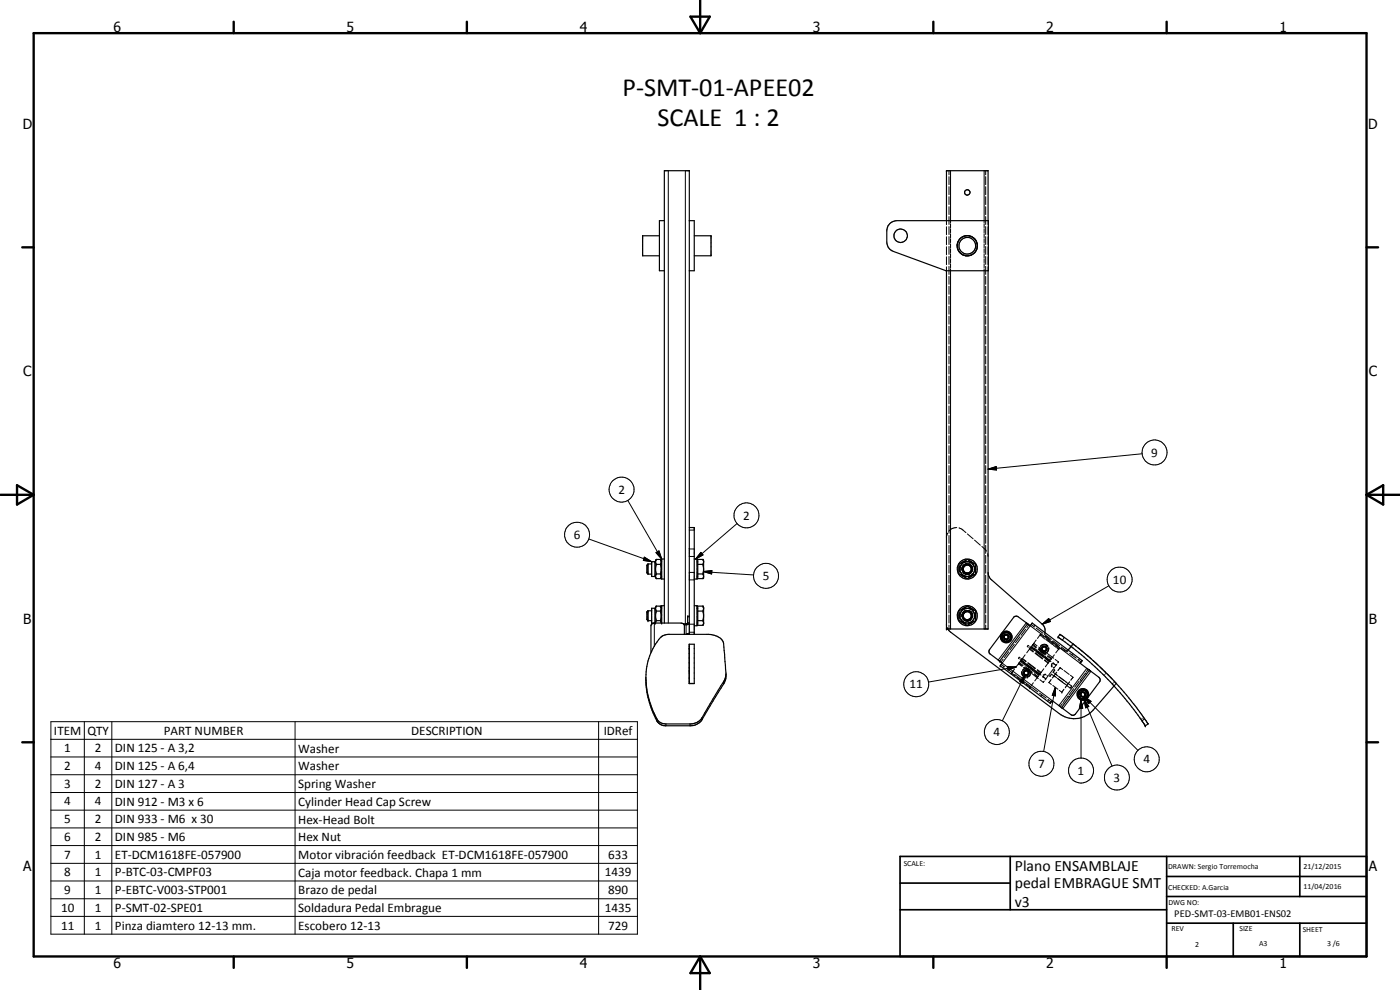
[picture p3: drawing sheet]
<svg xmlns="http://www.w3.org/2000/svg" width="420mm" height="297mm" viewBox="0 0 420 297" stroke-linecap="round" stroke-linejoin="round" font-family="sans-serif">
<g fill="none" stroke="#000" stroke-width=".35">
<path d="M197.9 70.7h-5v6.1h5M199.4 66.2h-1.5v15h1.5M206.9 66.2h1.5v15h-1.5M208.4 70.7h5v6.1h-5M267 67.1l1-.6 1.1-.3h27.5v15h-12.7l-15.8-5.8a3 3 0 0 1-2-2.8l.1-3.8 .3-1.1zM284 66.2v-15h12.5v15M287.3 72.9v1.3a2.46 2.46 0 0 0 1 1.8M287.4 72.9v1.7l.6 1.1M288.2 76l.8 .5M288.6 76.2l1.2 .5M289.3 76.6l.9 .2M289.8 70.7l-1.6 .8-.9 1.4"/>
<path d="M290.1 70.7l.9 .1 1.1 .6M292.1 71.4l1 1.3M292.2 71.3a3.1 3.1 0 0 0-4.8 1.6M292.2 71.3l.9 1.4M293.1 72.7l.2 .8M293.3 73.5a2.96 2.96 0 0 1-3.1 3.3M293.3 73.9a2.99 2.99 0 0 1-2.7 2.9M284 81.2v107.5h12.5v-107.5M206.9 158.3h1.5v32M194.5 169.2v3.1M194.5 169.2l-.3 .3v2.4l.3 .4M194.5 172.3h1.1"/>
<path d="M194.5 169.2h1.1M196.6 168.5h-1v4.5h1M196.6 168.5v4.5M196.6 173l.3 .6M197 169.3h1.2M197 172.2h1.2M197 167.9h1.2M197 173.6h1.2M197 172.2l-.2 .6 .2 .8M197 167.9l-.2 .5 .2 .9M197 169.3l-.2 1.1 .2 1.8M197 167.9l-.4 .6"/>
<path d="M198.2 172.2l.2 .6-.2 .8M198.2 167.9l.2 .5-.2 .9M198.2 169.3l.2 1.1-.2 1.8M198.2 167.9l.4 .6M198.6 173l-.4 .6M199.4 167.7h-.8v6h.8M208.4 167.7h.8v6h-.8M209.2 172.9h.2M209.2 168.6h.2M209.4 169.3h1.6M209.4 172.2h1.6M211 167.9l.1 .3"/>
<path d="M211 167.9v.2M211 169.3l.1 1.1M211 172.2l.1 .6M211 167.9h-1.6v5.7h1.6M211.1 168.2v.2M211.1 173.3l-.1 .3M211.1 168.2v5M211.1 173.1v.2M211.1 168.8l-.1 .5M211.1 171.1l-.1 1.1M211.1 173.2l-.1 .4M287.8 169.2l2.6-1.3 1.2 .7 1.2 .7v2.9l-2.6 1.4-1.5-.9-.9-.6z"/>
<path d="M296.5 171.7l.2 .9 .6 1.1 15.5 13.6a2.55 2.55 0 0 1 .8 2.5M194.5 183.3v2.9M194.5 183.3l-.3 .3v2.3l.3 .3M194.5 186.2h1.1M194.5 183.3h1.1M196.4 186.9l-.7 .2-.3 .6v8.1M196.6 182.5h-1v4.4h8.8l.9 .6M196.6 182.5v4.4M196.9 181.9h1.3M196.9 181.9l-.3 .6M197 183.3h1.2M197 186.2h1.2"/>
<path d="M197 181.9l-.2 .5 .2 .9M197 183.3l-.2 1.1 .2 1.8M197 186.2l-.2 .7M198.2 183.3l.2 1.1-.2 1.8M198.2 181.9l.2 .5-.2 .9M198.2 186.2l.2 .7M198.2 181.9l.4 .6M199.4 186.9v-135.7h7.5v139.1M199.4 181.7h-.8v5.2M205.3 187.5l.1 2.8M205.9 190.3l.3-.1 .6 .1M206.8 193.3h1.6v11.8h-1.6z"/>
<path d="M206.8 194.1h.1M206.8 194.6l.1 .1M206.9 184.9h-.5l-.1 2.1-1.2 .2M206.9 186.9l-.6 .5-1 .1M208.4 181.7h.8v6h-.8M209.2 186.9h.2M209.2 182.5h.2M209.4 183.3h1.6M209.4 186.2h1.6M211 181.9h-1.6v5.7h1.6l.1-.4M211 181.9l.1 .3M211 183.3l.1 1.1"/>
<path d="M211 186.2l.1 .5M211.1 182.2v.2M211.1 182.2v5M211.1 187.1v.1M211.1 182.8l-.1 .5M211.1 185.1l-.1 1.1M211.1 187.2l-.1 .4M284.4 188.7l.9 1 32.6 24.4a7.5 7.5 0 0 0 10.2-1l6.2-7.3M287.8 183.3l1.9-1.1a1.39 1.39 0 0 1 1.9 .4l1.2 .7v2.9l-2.6 1.4-2.4-1.5zM300 198.4l.8 .6-.6 .8 15 11.2M300.4 190.9h.2M300.5 190.8h.1"/>
<path d="M300.5 190.8l-.1 .1M300.5 190.8a1.55 1.55 0 0 1 2.6-.7 1.55 1.55 0 0 1-.7 2.6 1.55 1.55 0 0 1-2-1.8M301.7 190.5h.6l.4 .6-.4 .7-.7-.1-.3-.6zM308.4 187.2l-3-2.2-1.1 .1-7.3 9.8-.2 .6 .2 .6 3 2.3M308.4 187.2l-8.4 11.2M309.8 186.9l15 11.3M309.8 187l-.6 .7-.8-.5M309.8 186.9v.1M318.1 190.3l.5 .4a101.7 101.7 0 0 1 15.6 13.4l6.4 7.5 4 5.6-.9 .6-.9-1.3a100.3 100.3 0 0 0-15.8-18l-4.9-4-4.5-3.3zM321.5 194l-1 1M324.8 198.2l-.6 .8 5.6 4.2 .3 .6v.6l-7.7 10.1h-.8l-3-2.2M324.8 198.2h.1"/>
<path d="M206.8 201.2l.1 .1M206.9 205.1h1.5M217.9 202.3l-.5 1.9-6.7 11.1a4.1 4.1 0 0 1-3.3 1.9h-7.6a3.6 3.6 0 0 1-3.4-3.1l-.4-.6a23.3 23.3 0 0 1-.7-17.5 11.6 11.6 0 0 1 3.5-5.2l1.8-.5h12a4.5 4.5 0 0 1 4.6 2.8l.3 4.3a18.1 18.1 0 0 1 .1 6.9l-7 11.7-.7 .8-1.3 .8-.8 .1-8.2 .1a3.2 3.2 0 0 1-2.3-1.3l-.1-.1a27.1 27.1 0 0 1-3.4-13.1M315.2 211h.1M315.2 211l.6-.8 2.7 2.1M318.6 212.3h.1M323.5 208h.2M323.5 208v.1M323.5 208a1.55 1.55 0 0 1 2.4-.9 1.55 1.55 0 0 1 0 2.6 1.55 1.55 0 0 1-2.4-.9v-.6h.1M324.6 207.7l.8 .1 .3 .6-.4 .6h-.7l-.3-.7zM327 201.1l-8.4 11.2"/>
<circle cx="290.3" cy="57.7" r=".79"/>
<circle cx="270.3" cy="70.7" r="2.01"/>
<circle cx="290.3" cy="73.7" r="2.5"/>
<circle cx="290.3" cy="170.7" r="2.22"/>
<circle cx="290.3" cy="170.7" r="3"/>
<circle cx="290.3" cy="170.7" r="1.19"/>
<circle cx="290.3" cy="170.7" r="1.51"/>
<circle cx="290.3" cy="184.7" r="1.5"/>
<circle cx="290.3" cy="184.7" r="2.23"/>
<circle cx="290.3" cy="184.7" r="1.19"/>
<circle cx="290.3" cy="184.7" r="3"/>
<circle cx="302" cy="191.1" r="1.76"/>
<circle cx="302" cy="191.1" r="1.39"/>
<circle cx="325" cy="208.4" r="1.74"/>
<circle cx="325" cy="208.4" r="1.38"/>
</g>
<g fill="none" stroke="#000" stroke-width=".3">
<path d="M200.6 51.2v135.7M205.7 51.2v136M284.8 51.2v1.3M284.8 53v2.4M284.8 56v2.4M284.8 59v2.4M285.3 51.2v15.6M295.3 51.2v15.6M295.8 51.2v1.3M295.8 53v2.4M295.8 56v2.4M295.8 59v2.4"/>
<path d="M284 66.2v1.2M284 68v2.4M284 71v2.4M284 74v2.5M284 77v2.4M284.8 62v2.4M284.8 65v2.4M284.8 68v2.4M284.8 71v2.4M284.8 74v2.3M284.8 77v2.3M284.8 79.9v2.4"/>
<path d="M285.3 67.1v1.2M285.3 68.6v1.2M285.3 70.1v1.2M285.3 71.6v1.2M285.3 73.2v1.1M285.3 74.6v1.2M285.3 76.1v1.2M285.3 77.6v1.2M285.3 79.1v1.2M295.3 67.1v1.2M295.3 68.6v1.2M295.3 70.1v1.2"/>
<path d="M295.3 71.6v1.2M295.3 73.2v1.1M295.3 74.6v1.2M295.3 76.1v1.2M295.3 77.6v1.2M295.3 79.1v1.2M295.8 62v2.4M295.8 65v2.4M295.8 68v2.4M295.8 71v2.4M295.8 74v2.3M295.8 77v2.3"/>
<path d="M295.8 79.9v2.4M296.5 66.2v1.2M296.5 68v2.4M296.5 71v2.4M296.5 74v2.5M296.5 77v2.4M284 80.1v1.1M284.8 82.9v2.4M284.8 85.9v2.4M284.8 88.9v2.4M284.8 91.9v2.4M284.8 94.9v2.4"/>
<path d="M284.8 97.9v2.3M285.3 80.6v108.1M295.3 80.6v108.1M295.8 82.9v2.4M295.8 85.9v2.4M295.8 88.9v2.4M295.8 91.9v2.4M295.8 94.9v2.4M295.8 97.9v2.3M296.5 80.1v1.1M284.8 100.8v2.5M284.8 103.8v2.4"/>
<path d="M284.8 106.8v2.4M284.8 109.8v2.4M284.8 112.8v2.4M284.8 115.8v2.4M284.8 118.8v2.4M295.8 100.8v2.5M295.8 103.8v2.4M295.8 106.8v2.4M295.8 109.8v2.4M295.8 112.8v2.4M295.8 115.8v2.4M295.8 118.8v2.4"/>
<path d="M284.8 121.8v2.4M284.8 124.8v2.4M284.8 127.8v2.4M284.8 130.7v2.4M284.8 133.7v2.4M284.8 136.7v2.4M284.8 139.7v2.4M295.8 121.8v2.4M295.8 124.8v2.4M295.8 127.8v2.4M295.8 130.7v2.4M295.8 133.7v2.4"/>
<path d="M295.8 136.7v2.4M295.8 139.7v2.4M342.8 136.1l-46.3 4.7M188.4 150.2l10.2 17.5M206.9 159h1.5M221.2 157.1l-12.4 10.6M284.4 160l-.4 1.3M284.8 142.7v2.4M284.8 145.7v2.4M284.8 148.7v2.3M284.8 151.7v2.4M284.8 154.7v2.4"/>
<path d="M284.8 157.6v2.4M287.1 158.3l-1.5 .4-.9 .7M287.8 158.4l.9 .4 1.2 1M295.8 142.7v2.4M295.8 145.7v2.4M295.8 148.7v2.3M295.8 151.7v2.4M295.8 154.7v2.4M295.8 157.6v2.4M296.5 140.8l2.5-.8 .1 1zM176.7 161.7l18.9 6.8M193.4 167.2l2.2 1.3-2.5-.4z"/>
<path d="M196.9 165.8l.9-.5 .8 2.4zM206.9 174h1.5M206.9 171.7h1.5M206.9 167h1.5M206.9 164.7h1.5M210.3 165.7l.7 .8-2.2 1.2zM211.1 171.5l2.5-.3v1zM211.1 171.5l15.1 1M284.8 160.7v2.3M284.8 163.6v2.4M284.8 166.6v2.4M284.8 169.6v2.4"/>
<path d="M284.8 172.6v2.4M284.8 175.6v2.4M284.8 178.6v2.4M288 169.8l-.2 .5 .1 1.2M288.3 171.6l.6 .8 1.1 .5M288.4 172.3l.6 .6 .8 .3M288.7 171.1v.1M288.8 169.1l-.5 .7-.1 1.3M288.9 170.2a1.56 1.56 0 0 0 1.1 2M289 171.7a1.61 1.61 0 0 0 2.4 .3M289 170.3h.1M289 170.3l.1 1.1 .9 .7"/>
<path d="M289.1 171.7a1.55 1.55 0 0 0 2.4 .1M289.2 169.7a1.44 1.44 0 0 1 2.2 .1M289.3 169.8h.1M289.3 168.8a2.23 2.23 0 0 1 2.1 0M289.3 168.8h.1M289.3 169.8a1.38 1.38 0 0 1 2 0M289.4 171.5a1.14 1.14 0 0 0 1.8 .1M289.9 168.3l-.8 .2-.7 .6M290 169.2a1.62 1.62 0 0 0-1.3 1.9M290.1 169.5a1.17 1.17 0 0 0-1 1.6M290.1 169.1a1.62 1.62 0 0 0-1.4 2M290.3 160.2l1.7 1.5"/>
<path d="M290.6 169.5l.1 .1a1.19 1.19 0 0 1 .8 1.5M290.6 169.2h.2M290.8 169.2a1.56 1.56 0 0 1 1 2M290.8 168.3l.8 .3 .7 .6M290.8 169.2h.1a1.66 1.66 0 0 1 .9 2.2M291.3 169.8h.1M291.4 168.8h.1M291.6 170.3h.1M291.6 170.3a1.41 1.41 0 0 1-1.1 1.8M291.7 170.3a1.55 1.55 0 0 1-1.1 1.9M291.8 169.2l.6 1v1M292.2 172.4l-.7 .5-.9 .3"/>
<path d="M292.3 171.7l-1 1-.8 .2M292.5 162.1l1.7 1.5M292.6 169.9l.2 .9-.2 .8M294.7 164l1.4 1.4M295.8 160.7v2.3M295.8 163.6v2.4M295.8 166.6v2.4M295.8 169.6v2.4M295.8 172.6v2.4M295.8 175.6v2.4M295.8 178.6v2.4M296.4 166.1l.1 .9"/>
<path d="M332.8 175.8l-20 11.5M196.4 186.9v6.9M205.9 187.2v3.1M206.3 190.2v.1M206.4 185.1h.5M206.4 186.9h.5M206.8 194.8h.1M206.9 187.3h1.5M206.9 189.7h1.5M284 187.2l.1 .5M284.3 188.3l.1 .4M284.8 181.6v2.3"/>
<path d="M284.8 184.5v2.4M284.8 187.5v1.2M288 183.8l-.2 .5 .1 1.2M288.3 185.6l.6 .8 1.1 .5M288.4 186.3l1.4 .9M288.8 184.2l-.1 1M288.8 183.1l-.6 1v1M288.9 184.2a1.5 1.5 0 0 0 1.1 2M289 185.7a1.65 1.65 0 0 0 2.4 .3M289 184.3h.1M289 184.3a1.36 1.36 0 0 0 1 1.8M289.1 185.8a1.59 1.59 0 0 0 2.4 0"/>
<path d="M289.3 183.6a1.46 1.46 0 0 1 2.1 .2M289.3 183.6l-.1 .1M289.3 182.8h.1M289.3 183.8h.1M289.3 182.8l1.1-.3 1 .3M289.3 183.8l.2-.2a1.27 1.27 0 0 1 1.8 .3M289.4 185.5a1.18 1.18 0 0 0 1.8 .1M289.9 182.3l-.8 .2-.7 .6M290 183.2a1.6 1.6 0 0 0-1.3 1.8M290 183.1l-.5 .2-.7 .7M290.1 183.5a1.24 1.24 0 0 0-1 1.6M290.1 183.1h-.1"/>
<path d="M290.6 183.6a1.2 1.2 0 0 1 .9 1.6M290.6 183.2a1.53 1.53 0 0 1 1.2 2.1M290.8 182.3l1.5 .9M290.8 183.2a1.63 1.63 0 0 1 1 2.2M291.3 183.9h.1M291.4 182.8v.1M291.6 184.3h.1M291.6 184.3a1.36 1.36 0 0 1-1.1 1.8M291.7 184.3a1.55 1.55 0 0 1-1.1 1.9M291.8 183.2l.6 1v1M292.2 186.4l-.7 .5-.9 .3M292.3 185.7l-1 1-.8 .2"/>
<path d="M292.6 183.9l.2 .9-.2 .8M295.8 181.6v2.3M295.8 184.5v2.4M295.8 187.5v1.2M300.4 191h.3M300.4 191.2h.3M300.5 199.4l1 .7M300.6 190.8h.2M300.6 190.9h.2M300.9 191.2h.2l.4 .6M301 190.9h.1M301 190.8h.2"/>
<path d="M301.1 197.8l-.7 .9M301.2 190.8l.3 .9M301.2 190.8v.3l-.3-.1M301.3 199.9l-.1 .2M301.3 190.9a.76 .76 0 0 1 .7-.5 .76 .76 0 0 1 .7 .5M301.3 191.3h.1M301.4 191.6h.1M301.4 191.3l.2 .3 .6 .1M301.4 190.9v.4M301.4 191.6a.72 .72 0 0 0 1.1 0M301.4 191.3l.2 .3M301.7 190.6l-.3 .3"/>
<path d="M301.7 190.3l-.5 .5M301.7 190.4l-.5 .4M301.8 190.3l-.1 .1M302 190.5l-.3 .1M302 190.5l.5 .3M302 191.9h.1M302 190.3h-.3M302.2 190.3l.6 .6M302.5 190.8l.1 .3M302.5 190.4v.1M302.5 190.5l.3 .6M302.6 191.1h.1"/>
<path d="M302.6 191.1l-.3 .5M302.7 191.4h.1M302.7 195.5l-1.3 1.8M302.8 190.9v.2M302.8 191.1l-.5 .7h-.6M302.8 191.1l-.2 .5-.6 .3M304.4 193.3l-1.3 1.8M305.7 199.1h.1M305.7 199.1l-.8 1.1M305.7 199.1l1 .8M305.7 197.4l.2 .3M305.8 199l1.1 .8"/>
<path d="M305.8 199v.1M305.8 197.3l.3 .1M305.9 198.8l1.1 .8M306.1 191.1l-1.4 1.7M306.1 198.5l-.3 .5M306.2 198.4l.5 .4M306.2 197.9l.2 .2M306.3 198.3l.5 .3M306.4 198.2l1.1 .9M306.4 197.6l.3 .2M306.4 198.1l.5 .3M306.5 198l1.1 .9"/>
<path d="M306.5 198.1l1 .7M306.5 198l-.1 .1M306.7 197.7l-.2 .3M306.7 197.7l1.2 .8M306.9 197.6l1.1 .8M306.9 197.6l-.2 .1M306.9 198.9l.9 .7M307 198.8l.9 .6M307.1 198.6l.9 .7M307.7 196.5l-.8 1.1M307.8 188.8l-1.4 1.8M307.9 199.2l2.1 1.5"/>
<path d="M308 186.9l-8.4 11.1M308 199.8l.9 .6M308 199.5l2.2 1.7M308.1 199.6l.9 .7M308.2 199.3l2.2 1.7M308.3 199.4l.8 .8M308.4 193.8l.2 .4M308.4 199l2.3 1.7M308.5 193.8h.3M308.5 198.8l2.3 1.7M308.8 187.5l-.7 .8M308.8 194.4l.3 .2"/>
<path d="M308.9 194.8l1.2 .8M308.9 194.8l-.8 1.1M309 194.7l-.1 .1M309.1 194.6l-.1 .1M309.1 194.6l1.1 .9M309.1 194.1l.2 .1M309.3 194.4l-.2 .2M309.3 194.3l1.1 .8M309.4 194.2l-.1 .2M309.4 194.2l.4 .4M309.4 194.1l.5 .3M309.5 187.4l1 .7"/>
<path d="M309.6 193.9l.4 .3M309.8 193.5l1.2 .9M310 193.3l1.1 .9M310 193.3l-.3 .5M310 194.7l.9 .7M310.2 194.6l.9 .6M310.2 193.1v.1M310.2 193h.1M310.2 193l1 .8M310.3 194.4l.9 .7M310.4 187.8l-.1 .2M310.5 194.8l-1.1-.7 1.1 .8"/>
<path d="M310.6 187.6l-.1 .1M310.6 196l2.3 1.7M310.7 195.9l2.3 1.7M311 188.5l2 1.5M311 192l-.8 1M311 195.6l2.2 1.6M311 195.2l2 1.5M311.1 195.4l4.3 3.1M311.1 195.6l.9 .7M311.3 195.4l.9 .7M311.4 195.2l.9 .7M311.6 194.8l2.2 1.7"/>
<path d="M311.7 194.6l2.2 1.7M311.7 194.1l2 1.5M312.1 190.5l-.7 1.1M312.1 190.5l.4 .4M312.1 194.2a1.36 1.36 0 0 0 1 1.8M312.2 194.4h.1M312.2 190.5h-.1M312.2 190.4v.1M312.2 194.4v.6l.3 .5M312.2 190.4l1.2 .8M312.2 196.4l.9 .7M312.4 190.2h.1"/>
<path d="M312.4 193.7h.1M312.4 190.2l-.1 .1M312.4 196.3l.9 .6M312.4 193.7a1.43 1.43 0 0 1 2 .1M312.5 196.1l.9 .7M312.6 194.4a.85 .85 0 0 0 .3 1 .85 .85 0 0 0 1 0M312.7 194.9a.74 .74 0 0 0 .7 .5 .74 .74 0 0 0 .7-.5M312.7 191.1l.9 .7M312.8 187.3l1.9-1.7 .5 .9zM312.8 195.2h.1M312.8 195.2l.4 .3 .8-.3M312.8 195.7l.3 .2 .9-.2"/>
<path d="M312.8 194.4v.5M312.9 195.1l.4 .2M313 194l.8 .1M313 194l-.3 .4M313 194.2a.6 .6 0 0 0-.2 .8 .6 .6 0 0 0 .8 .2M313 194.2l.6-.1 .4 .4M313 194.2l-.2 .3M313 194.1l-.1 .1M313 194.1h.3M313.1 196h.1M313.3 193.8l-.4 .2M313.3 193.8a.83 .83 0 0 1 .8 1.1"/>
<path d="M313.3 193.9l-.6 .3-.1 .7M313.3 193.5l-.5 .1-.5 .5M313.4 197.3l.9 .6M313.4 198.1l1.1 .9M313.5 190.4l2 1.5M313.5 198l1.2 .8M313.5 197.1l.9 .7M313.5 194.1h.3M313.6 189.8v.5M313.6 193.9l.5 .5M313.6 193.5l.5 .1 .4 .6M313.6 196h.1"/>
<path d="M313.6 196.9l.9 .7M313.8 197.7l1.1 .8M313.8 194.1l.1 .2M313.8 190.8h.1M313.8 190.8l1.4 1.2M313.8 195.1l-.3 .2M313.9 191.9l.9 .7M313.9 191.6l2.3 1.7M313.9 197.5l1.1 .8M314 194.5v.2M314 194.5l-.3 .7M314 195.2h.1"/>
<path d="M314 194.7h.1M314 194.5v.4M314.1 194.1l.1 .8M314.1 194.9h.1M314.2 196l2 1.5M314.4 196.9l1.1 .8M314.4 193.8h.1M314.5 198.1l.5 .3-.1 .1M314.5 196.7l1.1 .8M314.5 199l-.8 1.1M314.6 194.5h.1M314.6 197.9l.5 .3"/>
<path d="M314.6 194.5l-.4 1.1M314.7 198.8l-.2 .2M314.7 194.3a1.41 1.41 0 0 1-1.1 1.7M314.7 197.8l.5 .3M314.9 198.5l-.2 .3M315 192.7l.9 .7M315.5 197.7l-.2 .3M315.5 199.8h.1M315.5 199.6v.2M315.5 199.8l.3 .2M315.6 197.5l-.1 .2M315.8 192.4l2 1.7"/>
<path d="M315.8 199.6l-.3 .2M315.8 199.1l-.2 .3M315.9 198.9l1 .7M316 192.2l2 1.5M316.1 193.6l.9 .7M316.2 199l-.2 .3M316.2 199l-.2 .1M316.2 199l.2 .2M316.4 196.5l-.8 1M316.7 199.4l.2 .2M316.7 197.9l1 .7M316.7 193.7l1.1 .9"/>
<path d="M316.9 199.6l-.6 .8M317.1 199.3l-.2 .3M317.2 194.4l.5 .4M317.7 198.6h.1M317.7 198.6l-.3 .3M317.7 194.8l-.8 1.1M317.8 194.6h.1M317.8 194.6l-.1 .2M318 194.4h.1M318 194.4l-.1 .1M318.4 194.4l1.2 1M318.5 194.1l2 1.5"/>
<path d="M319.4 191.3l-.6 .8M320.2 195.2l-.3 .2M320.5 195l-.1 .1M321 196l2 1.5M321.5 193.7l-.2 .2M321.7 193.8l-.2 .2 .2-.2M321.8 196.4l-.1 .1M321.9 193.1l-.2 .3M322 196.1l-.1 .2M322.1 193.3l-.2 .2M322.1 193.3l.9 .7M323.5 194.4l1.8 1.4"/>
<path d="M323.5 197.9l1 .7M323.8 197.9l-.1 .1M324 197.6l-.1 .1M324.2 199l-15-11.3-8.4 11.3 15 11.2M325.8 196.2l1.7 1.5M327.9 198.1l1.8 1.6M15.3 216.5h176v63.8h-176zM25.3 216.5v63.8M33.6 216.5v63.8M88.5 216.5v63.8M179.7 216.5v63.8M197.1 215.7v.6"/>
<path d="M199.8 217.2v.6M206.8 203.2h.1M206.8 204.6h.1M206.8 201.4h.1M207.1 217.2v.6M210.7 215.3v.6M217.2 204.5v.7M301.1 200.2l-.1 .2M302 200.5l2 1.5M302.4 200l2.6 .1-2.5 .9zM303.4 202.1h.1M303.5 202.1l-.1 .1"/>
<path d="M303.6 202l1.1 .8M303.6 201.9h.1M304.5 202.4l2 1.5M304.5 200.7l-.9 1.2M305 200.1l-26.3 4.5M305.2 203.2l2.3 1.7M306.7 201.4a1.36 1.36 0 0 0 1 1.8M306.8 201.6v.6l.4 .5M307 200.9h.1M307 204.3l2 1.4M307 200.9a1.38 1.38 0 0 1 2 .1M307.2 202a.84 .84 0 0 0 1.3 .6"/>
<path d="M307.2 200.3l1.9 1.4M307.2 201.6v.5M307.3 202.1h.1M307.3 202.1l.4 .5M307.3 201.5v.1M307.4 202.4h.1M307.4 202.9h1.2M307.4 201.7v.4M307.4 202.1l.2 .3h.6M307.5 200.2l2.2 1.7M307.5 201.5l-.1 .2M307.5 202.3l.1 .2"/>
<path d="M307.6 202.5l-.6 2.5-.9-.5zM307.6 200l2.2 1.7M307.6 202.5h.3M307.6 202.5l-6.8 13.8M307.7 203.2h.1M307.8 201.3l-.3 .2M307.8 201.3h.4M307.8 201.1h-.1M307.9 200.7l-.5 .1-.5 .5M307.9 201.3l-.4 .1M308 205.3l1.1 .9M308.1 201.3h.3"/>
<path d="M308.2 201.3l.3 .2 .1 .4M308.2 201.1l.3 .2M308.2 201.3l.4 .4M308.2 200.7l.4 .1 .5 .6M308.3 203.2h.1M308.4 201.2h-.8l-.4 .6M308.4 201.2l.2 .2M308.4 201.3l.1 .2M308.5 202.3l-.4 .2M308.5 201.2l-.6-.2-.5 .4M308.5 201.2l.3 .9M308.5 201.3l.3 .3v.5"/>
<path d="M308.6 202.4h.1M308.6 202.4l-.8 .2M308.6 201.9v-.2v.4M308.6 201.9l-.3 .5M308.7 202.1l-.6 .5-.7-.2M308.7 201.5v.2M308.7 202.1h.1M309 206.4h.1M309 201h.1M309.1 206.2l-.1 .2M309.1 200.6l.9 .7M309.2 206.1h.1"/>
<path d="M309.2 201.7l-.4 1.1M309.2 200.4l.9 .7M309.3 201.5l.1 .6-.4 .7-.7 .4M309.4 200.3l.8 .7M309.5 206.1l2 1.5M309.7 202.1l1.9 1.5M310.1 204.9l-.9 1.2M310.2 201.5l.9 .6M310.2 202.4l1.2 .8M310.3 201.3l.9 .7M310.4 202.1l1.1 .9M310.4 201l2 1.6"/>
<path d="M310.5 201.1l.9 .7M310.8 201.6l1.1 .8M311 201.4l1.1 .8M311.2 201.1l1.1 .8M311.3 200.9l1.2 .9M311.4 202.3l.4 .3M311.4 203.2h.1M311.4 203.2l-.9 1.1M311.5 202.1l.4 .4M311.6 202l.4 .3M311.7 202.7l-.3 .5M312 208l2 1.5"/>
<path d="M312.1 202.2l-.1 .2M312.1 204l1 .7M312.3 201.9l-.2 .3M312.4 201.8l-.1 .1M312.5 201.8h-.1M312.5 208.8l-.1 .1M312.7 208.5l-.1 .2M312.9 202.9l1 .8M313 203.2l.3 .1M313.1 202.9l-.1 .3M313.1 204.7h.1M313.3 200.7l-.8 1.1"/>
<path d="M313.3 202.9l-.3 .3M313.3 202.4l-.2 .3M313.4 204.4l-.3 .3M313.6 203.5l.2 .3M313.7 202.3l-.2 .3M313.7 202.3l-.2 .1M313.7 202.3l.2 .2M313.9 203.7l-.3 .3M314.2 202.7l.3 .2-.6 .8M314.5 210.3l-.1 .1M314.5 209.8l1 .8M314.7 202.6l.1 .1"/>
<path d="M314.7 210l-.1 .1M315 202.8l.1 .1M315.1 202.9l.5-.6 1.1 .8M315.1 202.9h.1M315.5 203.9l-.7 .9 .7 .6M316 205.7l1.5 1.1M316 200.9l-1.2 1.6M316 200.2l.3 .2M316.1 200.7l.2 .1M316.3 202.7l.8 .6M316.4 200.9l.1 .1M316.5 201h.1"/>
<path d="M316.5 201l-.5 .7 1.1 .8M316.7 202.2l.8 .6M316.7 206.2l.1 2.6-1-.2zM316.7 202.2l-.9 1.3M316.7 206.2l-3.5 19.3M317.1 201.7l-.4 .5M317.3 203.5l2.2 1.7M317.5 203.6l1.6 1.2M317.7 202.9l2.2 1.7M317.9 203.1l1.5 1.2M317.9 207.1l.8 .6M318.2 200.3h.1"/>
<path d="M318.2 200.3l.7 .6M318.2 200.3l-.7 .9M318.7 207.7h.1M318.8 211.1l-.6 .9M319.1 210.8l.1 .1M319.3 206.8l-.6 .9M319.3 201.2l1.6 1.2M319.4 211l.1 .1M319.4 205.1l.8 .6M319.8 204.6l.8 .5M320.1 205.6l1.1 .9 .1-.3M320.5 205l1.1 .9-.1 .1"/>
<path d="M320.5 208.9l-1.3 1.8M320.6 208.8l.1 .1M320.6 205.1l-.9 1.3M320.8 209l.2 .1M321 204.6l-.4 .5M321.3 202.6l.7 .6-.7 .9M321.5 206h.1M322.2 206.6l-1.3 1.8M323.4 208.4h.3M323.5 208.1l.2 .2M323.6 208.2h.2M323.7 208h.1"/>
<path d="M323.9 204.4l-1.4 1.8M323.9 208.3h.2M323.9 208.4h.2M324 208.2h.1M324 208h.2M324.1 208.4l.5 .7M324.1 208.2v.2M324.2 204l.1 .1M324.2 208v.1M324.2 208.2h-.1M324.3 208.6h.1M324.3 208.6a.77 .77 0 0 0 .7 .5 .77 .77 0 0 0 .7-.5"/>
<path d="M324.4 208.5l.1 .2M324.4 208.2v.3M324.4 208.9h.1M324.4 208.9l.5 .3 .5-.2M324.4 210l.5 2.5h-1zM324.4 210v17.5M324.4 204.2l.2 .1M324.5 208.7l.1 .1M324.5 208.7l.7 .3M324.5 208l-.1 .2M324.8 207.8l-.4 .4M324.8 207.8l.6 .1"/>
<path d="M324.8 207.6l-.5 .5M324.8 207.8l-.2 .1M325 207.8a.57 .57 0 0 1 .6 .4 .57 .57 0 0 1-.3 .6M325 207.5l-.8 .5M325.2 207.6l.5 .3v.7M325.3 209.8l1.5 2.2-1 .4zM325.3 209l2.1 1.4-.7 .7zM325.3 209.8l8.4 20.1M325.3 209l16.2 16.2M325.5 207.7a.81 .81 0 0 1-.1 1.3M325.6 208.9h.1M325.6 202.2l-1.3 1.8"/>
<path d="M325.6 208.9l-.6 .3M325.7 208.6h.1M325.7 202l.1 .1M325.7 208.2a.77 .77 0 0 0-.9-.6 .77 .77 0 0 0-.6 1M326 202.2l.1 .1M326.2 200.5l-8.4 11.2M326.6 200.8l-.7 .9M327.4 201.4l-8.4 11.2M330.1 200.1l1.7 1.6M331.5 202.4l-.2 .2M332 201.9l-.2 .3M332.2 202.1l1.6 1.7"/>
<path d="M334 205l-.2 .2M334.2 204.2l.8 .9-.2 .2 .3-.2M334.5 204.5l-.2 .3M334.5 205.5l-.2 .2M334.6 205.6l-.3 .2M342.7 215.7l-.3 .2M343.2 215.3l-.2 .2M343.5 215.7l-.8 .6M15.3 221.8h176M15.3 227.1h176M15.3 232.5h176M15.3 237.8h176"/>
<path d="M15.3 243.1h176M15.3 248.4h176M15.3 253.7h176M15.3 259h176M15.3 264.3h176M15.3 269.7h176M15.3 275h176"/>
<circle cx="346.5" cy="135.8" r="3.7"/>
<circle cx="186.6" cy="146.9" r="3.7"/>
<circle cx="224" cy="154.7" r="3.7"/>
<circle cx="173.2" cy="160.4" r="3.7"/>
<circle cx="229.9" cy="172.8" r="3.8"/>
<circle cx="336" cy="173.9" r="3.8"/>
<circle cx="302" cy="191.1" r="1.23"/>
<circle cx="275" cy="205.3" r="3.8"/>
<circle cx="299.2" cy="219.6" r="3.8"/>
<circle cx="325" cy="208.4" r="1.2"/>
<circle cx="312.5" cy="229.2" r="3.8"/>
<circle cx="324.4" cy="231.2" r="3.8"/>
<circle cx="335.2" cy="233.3" r="3.8"/>
<circle cx="344.2" cy="227.8" r="3.8"/>
</g>
<g fill="#000">
<circle cx="284" cy="51.2" r=".18"/>
<circle cx="195.6" cy="168.5" r=".18"/>
<circle cx="196.6" cy="168.5" r=".18"/>
<circle cx="211.1" cy="173.2" r=".18"/>
<circle cx="194.2" cy="183.6" r=".18"/>
<circle cx="194.5" cy="183.3" r=".18"/>
<circle cx="194.5" cy="186.2" r=".18"/>
<circle cx="195.6" cy="186.9" r=".18"/>
<circle cx="196.6" cy="186.9" r=".18"/>
<circle cx="198.2" cy="181.9" r=".18"/>
<circle cx="198.6" cy="186.9" r=".18"/>
<circle cx="211" cy="181.9" r=".18"/>
<circle cx="211.1" cy="182.2" r=".18"/>
<circle cx="284" cy="188.7" r=".18"/>
<circle cx="300" cy="198.4" r=".18"/>
<circle cx="300.2" cy="199.8" r=".18"/>
<circle cx="308.4" cy="187.2" r=".18"/>
<circle cx="317.5" cy="191.1" r=".18"/>
<circle cx="318.1" cy="190.3" r=".18"/>
<circle cx="327" cy="201.1" r=".18"/>
<circle cx="343.7" cy="217.7" r=".18"/>
<circle cx="343.7" cy="217.8" r=".18"/>
</g>
<g fill="none" stroke="#000" stroke-width=".71">
<path d="M10.1 9.9h400v277.1h-400zM70.1 6.5v3.4M140.1 6.5v3.4M207.2 5h5.8l-2.9 4.9zM210.1 0v9.9M280.1 6.5v3.4M350.1 6.5v3.4M6.7 74.2h3.4M410.1 74.2h3.5M.1 148.5h10M5.1 145.6l5 2.9-5 2.9zM410.1 148.5h10"/>
<path d="M410.1 148.5l5-2.9v5.8zM6.7 222.7h3.4M410.1 222.7h3.5M70.1 287v3.4M140.1 287v3.4M210.1 287v10M210.1 287l2.9 5h-5.8zM280.1 287v3.4M350.1 287v3.4"/>
</g>
<path d="M270.1 257h140v30h-140zM303.2 257v16M350.1 257v30M390.1 257v12M270.1 265h33.1M270.1 273h80M350.1 277h60M350.1 269h60M350.1 263h60M370.1 277v10M390.1 277v10" fill="none" stroke="#000" stroke-width=".51"/>
<path d="M296.5 140.8l2.5-.8 .1 1zM193.4 167.2l2.2 1.3-2.5-.4zM196.9 165.8l.9-.5 .8 2.4zM210.3 165.7l.7 .8-2.2 1.2zM211.1 171.5l2.5-.3v1zM312.8 187.3l1.9-1.7 .5 .9zM302.4 200l2.6 .1-2.5 .9zM307.6 202.5l-.6 2.5-.9-.5zM316.7 206.2l.1 2.6-1-.2zM324.4 210l.5 2.5h-1zM325.3 209.8l1.5 2.2-1 .4zM325.3 209l2.1 1.4-.7 .7z" fill="#000"/>
<g font-size="7.9">
<text x="186.8" y="28.7">P-SMT-01-APEE02</text>
<text x="197.3" y="37.7">SCALE 1 : 2</text>
</g>
<g font-size="4.7">
<text x="304.6" y="261.2">Plano ENSAMBLAJE</text>
<text x="304.6" y="266.6">pedal EMBRAGUE SMT</text>
<text x="304.6" y="272">v3</text>
</g>
<g font-size="4.2">
<text x="34" y="9.6">6</text>
<text x="104" y="9.6">5</text>
<text x="174" y="9.6">4</text>
<text x="244" y="9.6">3</text>
<text x="314" y="9.6">2</text>
<text x="384" y="9.6">1</text>
<text x="6.8" y="38.7">D</text>
<text x="410.6" y="38.7">D</text>
<text x="7" y="112.9">C</text>
<text x="410.8" y="112.9">C</text>
<text x="7" y="187.1">B</text>
<text x="410.8" y="187.1">B</text>
<text x="7" y="261.4">A</text>
<text x="410.8" y="261.4">A</text>
<text x="34" y="290.4">6</text>
<text x="104" y="290.4">5</text>
<text x="174" y="290.4">4</text>
<text x="244" y="290.4">3</text>
<text x="314" y="290.4">2</text>
<text x="384" y="290.4">1</text>
</g>
<g font-size="3.9">
<text x="345.5" y="137.1">9</text>
<text x="185.6" y="148.2">2</text>
<text x="223" y="155.9">2</text>
<text x="172.2" y="161.7">6</text>
<text x="228.9" y="174">5</text>
<text x="334" y="175.2">10</text>
<text x="273" y="206.5">11</text>
<text x="16.2" y="220.4">ITEM</text>
<text x="26.2" y="220.5">QTY</text>
<text x="49.1" y="220.4">PART NUMBER</text>
<text x="123.4" y="220.5">DESCRIPTION</text>
<text x="181.2" y="220.5">IDRef</text>
<text x="298.2" y="220.9">4</text>
<text x="19.3" y="225.8">1</text>
<text x="28.4" y="225.8">2</text>
<text x="34.5" y="225.8">DIN 125 - A 3,2</text>
<text x="89.5" y="225.8">Washer</text>
<text x="19.3" y="231.1">2</text>
<text x="28.4" y="231.1">4</text>
<text x="34.5" y="231.1">DIN 125 - A 6,4</text>
<text x="89.5" y="231.1">Washer</text>
<text x="311.6" y="230.4">7</text>
<text x="323.4" y="232.5">1</text>
<text x="343.1" y="229.1">4</text>
<text x="19.3" y="236.4">3</text>
<text x="28.4" y="236.4">2</text>
<text x="34.5" y="236.4">DIN 127 - A 3</text>
<text x="89.5" y="236.5">Spring Washer</text>
<text x="334.2" y="234.6">3</text>
<text x="19.3" y="241.7">4</text>
<text x="28.4" y="241.7">4</text>
<text x="34.5" y="241.7">DIN 912 - M3 x 6</text>
<text x="89.5" y="241.8">Cylinder Head Cap Screw</text>
<text x="19.3" y="247">5</text>
<text x="28.4" y="247">2</text>
<text x="34.5" y="247">DIN 933 - M6 x 30</text>
<text x="89.5" y="247.1">Hex-Head Bolt</text>
<text x="19.3" y="257.6">7</text>
<text x="19.3" y="252.3">6</text>
<text x="28.4" y="257.6">1</text>
<text x="28.4" y="252.3">2</text>
<text x="34.5" y="257.6">ET-DCM1618FE-057900</text>
<text x="34.5" y="252.3">DIN 985 - M6</text>
<text x="89.5" y="257.7">Motor vibración feedback ET-DCM1618FE-057900</text>
<text x="89.5" y="252.3">Hex Nut</text>
<text x="182.5" y="257.6">633</text>
<text x="19.3" y="262.9">8</text>
<text x="28.4" y="262.9">1</text>
<text x="34.5" y="262.9">P-BTC-03-CMPF03</text>
<text x="89.5" y="263.1">Caja motor feedback. Chapa 1 mm</text>
<text x="181.5" y="262.9">1439</text>
<text x="19.3" y="268.3">9</text>
<text x="28.4" y="268.3">1</text>
<text x="34.5" y="268.3">P-EBTC-V003-STP001</text>
<text x="89.5" y="268.4">Brazo de pedal</text>
<text x="182.5" y="268.3">890</text>
<text x="18.3" y="273.6">10</text>
<text x="28.4" y="273.6">1</text>
<text x="34.5" y="273.6">P-SMT-02-SPE01</text>
<text x="89.5" y="273.7">Soldadura Pedal Embrague</text>
<text x="181.5" y="273.6">1435</text>
<text x="18.3" y="278.9">11</text>
<text x="28.4" y="278.9">1</text>
<text x="34.5" y="279">Pinza diamtero 12-13 mm.</text>
<text x="89.5" y="279">Escobero 12-13</text>
<text x="182.5" y="278.9">729</text>
</g>
<text font-size="3.1" x="352.4" y="275.2">PED-SMT-03-EMB01-ENS02</text>
<g font-size="2.4">
<text x="271.2" y="259.7">SCALE:</text>
<text x="350.6" y="260.8">DRAWN: Sergio Torremocha</text>
<text x="391.2" y="260.6">21/12/2015</text>
<text x="350.6" y="267">CHECKED: A.Garcia</text>
<text x="391.2" y="266.7">11/04/2016</text>
<text x="350.6" y="271.4">DWG NO:</text>
<text x="351.6" y="279.3">REV</text>
<text x="372" y="279.4">SIZE</text>
<text x="391" y="279.6">SHEET</text>
<text x="358.7" y="284.1">2</text>
<text x="377.9" y="283.8">A3</text>
<text x="398.3" y="283.8">3 /6</text>
</g>
</svg>
